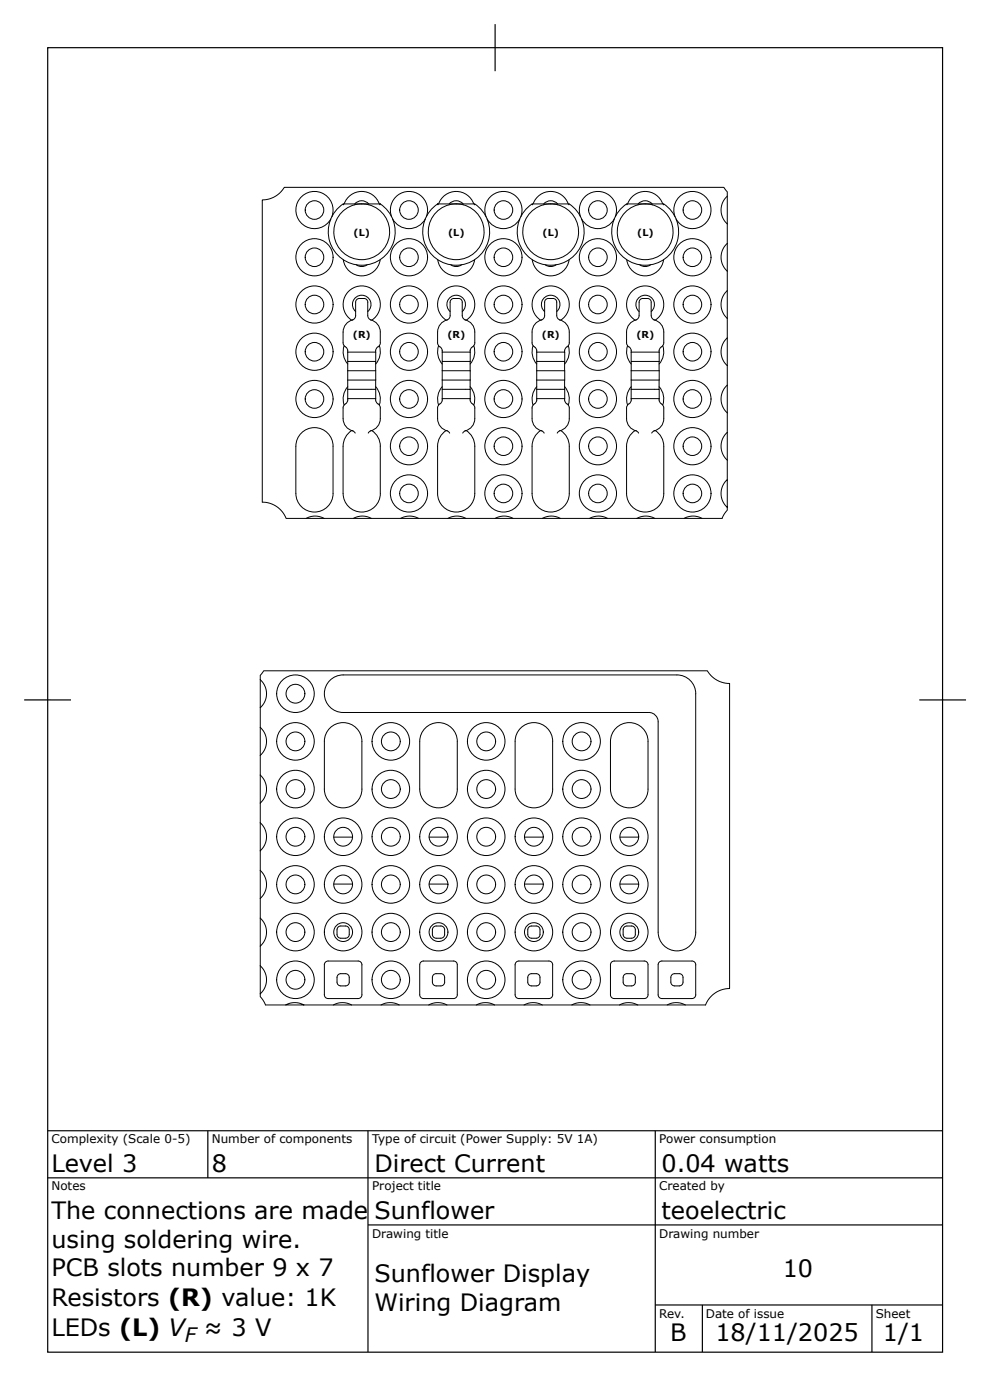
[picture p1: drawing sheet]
<svg xmlns="http://www.w3.org/2000/svg" width="210mm" height="297mm" viewBox="0 0 210 297" stroke-linecap="round" stroke-linejoin="round" font-family="sans-serif">
<g fill="none" stroke="#000" stroke-width=".25">
<path d="M10.1 10.1h190.1v277.1h-190.1zM105.1 5.1v10M5.1 148.7h10M205.1 148.7h-9.9M10.1 240.2h190.1M10.1 250.2h190.1M44.1 240.2v10M78.1 240.2v47M139.1 240.2v47M78.1 260.2h122.1M139.1 277.2h61.1M149.1 277.2v10"/>
<path d="M185.2 277.2v10"/>
</g>
<g fill="none" stroke="#000" stroke-width=".21">
<path d="M70.5 46a3.9 3.9 0 0 0-4.2-5.3 3.9 3.9 0 0 0-2.8 6.1 3.9 3.9 0 0 0 6.7-.3M72.9 43.3a7.1 7.1 0 0 0-1.4 10.6 7.1 7.1 0 0 0 10.7 0 7.1 7.1 0 0 0-1.5-10.6M72.9 55.2a3.9 3.9 0 0 0 3.9 3.4 3.9 3.9 0 0 0 3.9-3.4M72.9 43.5v-.2h7.8v.2M73.1 43.3a3.9 3.9 0 0 1 3.7-2.6 3.9 3.9 0 0 1 3.7 2.6M78 56.2a1.97 1.97 0 0 1-2.3 0M78.3 43.3a1.97 1.97 0 0 0-3 0M83.2 46a3.9 3.9 0 0 1 3.6-5.3 3.9 3.9 0 0 1 3.7 5.3M83.4 46.5a3.9 3.9 0 0 0 6.9 0M92.9 43.3a7.1 7.1 0 0 0-1.4 10.6 7.1 7.1 0 0 0 10.7 0 7.1 7.1 0 0 0-1.4-10.6M93 55.2a3.9 3.9 0 0 0 3.9 3.4 3.9 3.9 0 0 0 3.9-3.4M93 43.5l-.1-.2h7.9l-.1 .2"/>
<path d="M93.1 43.3a3.9 3.9 0 0 1 3.8-2.6 3.9 3.9 0 0 1 3.7 2.6M96.9 43.3a5.9 5.9 0 0 0-5.2 8.8 5.9 5.9 0 0 0 10.2 .3 5.9 5.9 0 0 0-4.6-9.1h-.4M98 56.2a1.97 1.97 0 0 1-2.3 0M98.4 43.3a1.97 1.97 0 0 0-3 0M103.2 46a3.9 3.9 0 0 1 3.7-5.3 3.9 3.9 0 0 1 3.7 5.3M103.4 46.5a3.9 3.9 0 0 0 7 0M113 43.3a7.1 7.1 0 0 0-1.4 10.6 7.1 7.1 0 0 0 10.7 0 7.1 7.1 0 0 0-1.4-10.6M113 55.2a3.9 3.9 0 0 0 3.9 3.4 3.9 3.9 0 0 0 4-3.4M113.1 43.5l-.1-.2h7.9l-.1 .2M113.2 43.3a3.9 3.9 0 0 1 3.7-2.6 3.9 3.9 0 0 1 3.8 2.6M116.9 43.3a5.9 5.9 0 0 0-5.2 8.8 5.9 5.9 0 0 0 10.2 .3 5.9 5.9 0 0 0-4.6-9.1h-.4M118.1 56.2a1.97 1.97 0 0 1-2.3 0"/>
<path d="M118.4 43.3a1.97 1.97 0 0 0-2.9 0M123.3 46a3.9 3.9 0 0 1 3.7-5.3 3.9 3.9 0 0 1 3.7 5.3M123.5 46.5a3.9 3.9 0 0 0 6.9 0M133.1 43.3a7.1 7.1 0 0 0-1.4 10.6 7.1 7.1 0 0 0 10.6 0 7.1 7.1 0 0 0-1.4-10.6M133.1 55.2a3.9 3.9 0 0 0 3.9 3.4 3.9 3.9 0 0 0 3.9-3.4M133.1 43.5v-.2h7.8v.2M133.3 43.3a3.9 3.9 0 0 1 3.7-2.6 3.9 3.9 0 0 1 3.7 2.6M137 43.3a5.9 5.9 0 0 0-5.2 8.8 5.9 5.9 0 0 0 10.2 .3 5.9 5.9 0 0 0-4.6-9.1h-.4M138.2 56.2a1.97 1.97 0 0 1-2.3 0M138.5 43.3a1.97 1.97 0 0 0-3 0M143.3 46a3.9 3.9 0 0 1 4.2-5.3 3.9 3.9 0 0 1 2.8 6.1 3.9 3.9 0 0 1-6.7-.3M154.4 47.6v-6.8l-.7-1h-93.3a5.4 5.4 0 0 1-4.7 2.7v64.2a5.4 5.4 0 0 1 5.1 3.4h92.5l1.1-1.7v-.6"/>
<path d="M154.4 51.7a4 4 0 0 0 0 5.9M154.4 41.7a3.9 3.9 0 0 0 0 5.9M154.4 47.6v54.3M72.9 70.5v2.6l.8 .9 .1 .5M73.1 73.4a3.9 3.9 0 0 0 .8 3.9M73.8 78.7h6M73.8 74.8h6M73.8 74.8v2h6M73.8 74.5v.3M73.8 76.8v8.2M74.7 68a3.9 3.9 0 0 1-.9-5.9 3.9 3.9 0 0 1 6 0 3.9 3.9 0 0 1-.9 5.9M75 67.9a2.64 2.64 0 0 0-2.1 2.6"/>
<path d="M75.5 67v-.3a7.5 7.5 0 0 1 .3-3.1 1.74 1.74 0 0 1 2.2 .3l.1 3.1M75.5 67a.99 .99 0 0 1-.7 1M78.1 67a.99 .99 0 0 0 .7 1M78.1 66.2a1.97 1.97 0 0 0 .1-2.9 1.97 1.97 0 0 0-2.8 0 1.97 1.97 0 0 0 .1 2.9M78.7 67.9a2.64 2.64 0 0 1 2.1 2.6l-.1 2.6-.8 .9-.1 .5M79.8 74.5v8.2M80.5 73.4a3.9 3.9 0 0 1-.7 3.9M93.1 73.4a3.9 3.9 0 0 0 .8 3.9M93.9 78.7h6M93.9 74.8h6M93.9 74.8v2h6M93.9 74.5v.3"/>
<path d="M93.9 76.8v8.2M94.7 68a3.9 3.9 0 0 1-.8-5.9 3.9 3.9 0 0 1 6 0 3.9 3.9 0 0 1-.9 5.9M95 67.9a2.66 2.66 0 0 0-2.1 2.6l.1 2.6 .8 .9 .1 .5M95.6 67v-.3a7.5 7.5 0 0 1 .2-3.1 1.74 1.74 0 0 1 2.3 .3l.1 3.1M95.6 67a.99 .99 0 0 1-.7 1M98.2 66.2a1.97 1.97 0 0 0 .1-2.9 1.97 1.97 0 0 0-2.9 0 1.97 1.97 0 0 0 .2 2.9M98.2 67a.99 .99 0 0 0 .7 1M98.7 67.9a2.64 2.64 0 0 1 2.1 2.6v2.6l-.8 .9-.2 .5M99.8 74.5v8.2M100.6 73.4a3.9 3.9 0 0 1-.8 3.9M113.2 73.4a3.9 3.9 0 0 0 .8 3.9M114 78.7h5.9v2h-5.9"/>
<path d="M114 74.8h5.9v2h-5.9zM114 74.5v.3M114 76.8v8.2M114.8 68a3.9 3.9 0 0 1-.9-5.9 3.9 3.9 0 0 1 6 0 3.9 3.9 0 0 1-.8 5.9M115.1 67.9a2.64 2.64 0 0 0-2.1 2.6v2.6l.8 .9 .2 .5M115.7 67v-.3a7.5 7.5 0 0 1 .2-3.1 1.74 1.74 0 0 1 2.3 .3v3.1M115.7 67a.99 .99 0 0 1-.8 1M118.2 66.2a1.97 1.97 0 0 0 .2-2.9 1.97 1.97 0 0 0-2.9 0 1.97 1.97 0 0 0 .2 2.9M118.2 67a.99 .99 0 0 0 .7 1M118.8 67.9a2.64 2.64 0 0 1 2.1 2.6v2.6l-.9 .9-.1 .5M119.9 74.5v.3M119.9 76.8v1.9"/>
<path d="M120.7 73.4a3.9 3.9 0 0 1-.8 3.9M133.3 73.4a3.9 3.9 0 0 0 .7 3.9M134 78.7h6v2h-6M134 74.8h6v2h-6zM134 74.5v.3M134 76.8v8.2M134.9 68a3.9 3.9 0 0 1-.9-5.9 3.9 3.9 0 0 1 6 0 3.9 3.9 0 0 1-.9 5.9M135.1 67.9a2.64 2.64 0 0 0-2 2.6v2.6l.8 .9 .1 .5M135.7 67a.99 .99 0 0 1-.7 1M135.7 67v-.3a7.5 7.5 0 0 1 .2-3.1 1.74 1.74 0 0 1 2.3 .3l.1 3.1M138.3 66.2a1.97 1.97 0 0 0 .1-2.9 1.97 1.97 0 0 0-2.8 0 1.97 1.97 0 0 0 .1 2.9M138.3 67a.99 .99 0 0 0 .7 1"/>
<path d="M138.9 67.9a2.64 2.64 0 0 1 2.1 2.6l-.1 2.6-.8 .9-.1 .5M140 74.5v.3M140 76.8v1.9M140.7 73.4a3.9 3.9 0 0 1-.7 3.9M154.4 71.8a3.9 3.9 0 0 0 0 5.9M154.4 61.7a4 4 0 0 0 0 5.9M62.8 94.8v10M62.8 94.8a3.9 3.9 0 0 1 4-4 3.9 3.9 0 0 1 3.9 4v10a3.9 3.9 0 0 1-3.9 4 3.9 3.9 0 0 1-4-4M72.9 94.8v10M72.9 88.9a2.64 2.64 0 0 0 2.1 2.6M73.8 84.7h6M73.8 80.7h6"/>
<path d="M73.8 82.7h6v2M73.8 84.9l-.1 .5-.8 1v2.5M73.9 82.1a3.9 3.9 0 0 0-.8 3.9M74.7 91.4a3.9 3.9 0 0 0-1.8 3.4M74.8 91.5l.6 .5M78.8 91.5l-.6 .5M78.9 91.4a3.9 3.9 0 0 1 1.9 3.4v10a3.9 3.9 0 0 1-4 4 3.9 3.9 0 0 1-3.9-4M79.8 84.9l.1 .5 .8 1a7.9 7.9 0 0 1-.2 3.7 2.64 2.64 0 0 1-1.8 1.4M79.8 84.7v.3M79.8 82.1a3.9 3.9 0 0 1 .7 3.9M93.9 84.7h6M93.9 80.7h6"/>
<path d="M93.9 82.7h6v2M93.9 82.1a3.9 3.9 0 0 0-.8 3.9M93.9 84.9l-.1 .5-.8 1a7.9 7.9 0 0 0 .2 3.7 2.64 2.64 0 0 0 1.8 1.4M94.7 91.4a3.9 3.9 0 0 0-1.8 3.4v10a3.9 3.9 0 0 0 4 4 3.9 3.9 0 0 0 3.9-4v-10a3.9 3.9 0 0 0-1.8-3.4M94.9 91.5l.6 .5M98.9 91.5l-.6 .5M99.8 82.1a3.9 3.9 0 0 1 .8 3.9M99.8 84.9l.2 .5 .8 1a7.9 7.9 0 0 1-.3 3.7 2.64 2.64 0 0 1-1.8 1.4M99.8 84.7v.3M114 82.7h5.9v2h-5.9M114 82.1a3.9 3.9 0 0 0-.8 3.9M114 84.9l-.2 .5-.8 1a7.8 7.8 0 0 0 .3 3.7 2.64 2.64 0 0 0 1.8 1.4"/>
<path d="M114.8 91.4a3.9 3.9 0 0 0-1.8 3.4v10a3.9 3.9 0 0 0 3.9 4 3.9 3.9 0 0 0 4-4v-10a3.9 3.9 0 0 0-1.8-3.4M114.9 91.5l.7 .5M118.9 91.5l-.6 .5M119.9 80.7v2M119.9 84.7v.3M119.9 82.1a3.9 3.9 0 0 1 .8 3.9M119.9 84.9l.1 .5 .9 1a7.8 7.8 0 0 1-.3 3.7 2.64 2.64 0 0 1-1.8 1.4M134 82.7h6v2h-6M134 82.1a3.9 3.9 0 0 0-.7 3.9M134 84.9l-.1 .5-.8 1a7.8 7.8 0 0 0 .2 3.7 2.64 2.64 0 0 0 1.8 1.4M134.9 91.4a3.9 3.9 0 0 0-1.8 3.4v10a3.9 3.9 0 0 0 3.9 4 3.9 3.9 0 0 0 4-4v-10a3.9 3.9 0 0 0-1.9-3.4M135 91.5l.6 .5"/>
<path d="M139 91.5l-.6 .5M140 80.7v2M140 84.7v.3M140 82.1a3.9 3.9 0 0 1 .7 3.9M140 84.9l.1 .5 .8 1a7.8 7.8 0 0 1-.2 3.7 2.64 2.64 0 0 1-1.8 1.4M154.4 91.8a3.9 3.9 0 0 0 0 5.9M154.4 81.8a3.9 3.9 0 0 0 0 5.9M65 110.1a3.9 3.9 0 0 1 3.8 0M75 110.1a3.9 3.9 0 0 1 3.9 0M85.1 110.1a3.9 3.9 0 0 1 3.8 0M95.1 110.1a3.9 3.9 0 0 1 3.8 0M105.1 110.1a3.9 3.9 0 0 1 3.9 0"/>
<path d="M115.2 110.1a3.9 3.9 0 0 1 3.8 0M125.2 110.1a3.9 3.9 0 0 1 3.8 0M135.2 110.1a3.9 3.9 0 0 1 3.9 0M145.3 110.1a3.9 3.9 0 0 1 3.8 0M154.2 102.1l.2-.2v5.9a3.9 3.9 0 0 1-.2-5.7zM55.3 144.4v-1l.7-.9h94.2a5.5 5.5 0 0 0 4.7 2.7v64.8a5.5 5.5 0 0 0-5.1 3.4h-89.1a4 4 0 0 1 3.8 0M55.3 154.5a4 4 0 0 1 0 5.9M55.3 144.4a4 4 0 0 1 0 5.9M55.3 144.4v66.7M70 154.6a4 4 0 0 1 4.4-.8 4 4 0 0 1 2.5 3.7v10.1a4 4 0 0 1-4 4 4 4 0 0 1-4-4v-10.1a4 4 0 0 1 1.1-2.9zM90.3 154.6a4 4 0 0 1 4.3-.8 4 4 0 0 1 2.5 3.7v10.1a4 4 0 0 1-4 4 4 4 0 0 1-4-4v-10.1a4 4 0 0 1 1.2-2.9zM110.6 154.6a4 4 0 0 1 4.3-.8 4 4 0 0 1 2.5 3.7v10.1a4 4 0 0 1-4 4 4 4 0 0 1-4-4v-10.1a4 4 0 0 1 1.2-2.9z"/>
<path d="M130.8 154.6a4 4 0 0 1 4.4-.8 4 4 0 0 1 2.4 3.7v10.1a4 4 0 0 1-4 4 4 4 0 0 1-4-4v-10.1a4 4 0 0 1 1.2-2.9zM137.8 151.3a2 2 0 0 1 2 2v44.7a4 4 0 0 0 4 4 4 4 0 0 0 3.9-4v-50.7a4 4 0 0 0-3.9-3.9h-70.9a4 4 0 0 0-4 3.9 4 4 0 0 0 4 4h64.9M55.3 174.7a4 4 0 0 1 0 6M55.3 164.6a4 4 0 0 1 0 6M70.9 177.8h4M91.1 177.8h4M111.4 177.8h4M131.6 177.8h4M55.3 195a4 4 0 0 1 0 6M55.3 184.9a4 4 0 0 1 0 5.9M70.9 187.8h4M71.8 196.9a1.73 1.73 0 0 1 2.3 .3 1.77 1.77 0 0 1-.4 2 1.77 1.77 0 0 1-2.1-.4 2.21 2.21 0 0 1 .2-1.9z"/>
<path d="M91.1 187.8h4M93.6 196.7h-1a.8 .8 0 0 0-.8 .8v1a.8 .8 0 0 0 .8 .8h1M93.6 196.7a.8 .8 0 0 1 .8 .8M94.4 197.5v1M94.4 198.5a.8 .8 0 0 1-.8 .8M111.4 187.8h4M112.3 196.9a1.73 1.73 0 0 1 2.3 .3 1.77 1.77 0 0 1-.4 2 1.77 1.77 0 0 1-2.1-.4 2.21 2.21 0 0 1 .2-1.9zM131.6 187.8h4M132.6 196.9a1.72 1.72 0 0 1 2.3 .3 1.77 1.77 0 0 1-.5 2 1.76 1.76 0 0 1-2-.4 2.21 2.21 0 0 1 .2-1.9zM55.3 211.1v.6l1.1 1.7h4.3M55.3 205.1a4 4 0 0 1 0 6M69.7 204.1h6.4a.79 .79 0 0 1 .7 .8l.1 6.4a.8 .8 0 0 1-.8 .8h-6.4"/>
<path d="M69.7 204.1a.8 .8 0 0 0-.8 .8v6.4a.8 .8 0 0 0 .8 .8M70.8 213.4a4 4 0 0 1 3.9 0M71.6 207.6v1a.8 .8 0 0 0 .8 .8h1a.8 .8 0 0 0 .8-.8v-1M72.4 206.8h1M72.4 206.8a.8 .8 0 0 0-.8 .8M73.4 206.8a.8 .8 0 0 1 .8 .8M80.9 213.4a4 4 0 0 1 3.9 0M89.4 204.3l.5-.2h6.4a.79 .79 0 0 1 .8 .8v6.4a.8 .8 0 0 1-.8 .8h-6.4a.8 .8 0 0 1-.8-.8v-6.4zM91 213.4a4 4 0 0 1 3.9 0M91.8 207.6v1a.8 .8 0 0 0 .8 .8h1M92.6 206.8h1M92.6 206.8a.8 .8 0 0 0-.8 .8"/>
<path d="M93.6 206.8a.8 .8 0 0 1 .8 .8M94.4 207.6v1M94.4 208.6a.8 .8 0 0 1-.8 .8M101.2 213.4a4 4 0 0 1 3.8 0M110.2 204.1h6.4a.79 .79 0 0 1 .8 .8v6.4a.8 .8 0 0 1-.8 .8h-6.4M110.2 204.1a.8 .8 0 0 0-.8 .8v6.4a.8 .8 0 0 0 .8 .8M111.3 213.4a4 4 0 0 1 3.9 0M112.1 207.6v1a.8 .8 0 0 0 .8 .8h1a.8 .8 0 0 0 .8-.8v-1M112.9 206.8h1M112.9 206.8a.8 .8 0 0 0-.8 .8M113.9 206.8a.8 .8 0 0 1 .8 .8M121.4 213.4a4 4 0 0 1 3.9 0"/>
<path d="M129.9 204.3l.5-.2h6.4a.79 .79 0 0 1 .8 .8v6.4a.8 .8 0 0 1-.8 .8h-6.4a.8 .8 0 0 1-.8-.8v-6.4zM131.5 213.4a4 4 0 0 1 3.9 0M132.3 207.6v1a.8 .8 0 0 0 .8 .8h1a.8 .8 0 0 0 .8-.8v-1M133.1 206.8h1M133.1 206.8a.8 .8 0 0 0-.8 .8M134.1 206.8a.8 .8 0 0 1 .8 .8M140 204.3l.6-.2h6.3a.79 .79 0 0 1 .8 .8v6.4a.8 .8 0 0 1-.8 .8h-6.3a.8 .8 0 0 1-.8-.8v-6.4zM141.7 213.4a4 4 0 0 1 3.8 0M142.5 207.6v1a.8 .8 0 0 0 .8 .8h.9a.8 .8 0 0 0 .8-.8v-1M143.2 206.8h1M143.3 206.8a.8 .8 0 0 0-.8 .8M144.2 206.8a.8 .8 0 0 1 .8 .8"/>
<circle cx="66.8" cy="54.6" r="4"/>
<circle cx="66.8" cy="44.6" r="1.97"/>
<circle cx="66.8" cy="54.6" r="1.97"/>
<circle cx="76.8" cy="49.2" r="5.9"/>
<circle cx="86.8" cy="54.6" r="4"/>
<circle cx="86.8" cy="54.6" r="1.97"/>
<circle cx="86.8" cy="44.6" r="1.97"/>
<circle cx="106.9" cy="54.6" r="4"/>
<circle cx="106.9" cy="54.6" r="1.97"/>
<circle cx="106.9" cy="44.6" r="1.97"/>
<circle cx="127" cy="54.6" r="4"/>
<circle cx="127" cy="44.6" r="1.97"/>
<circle cx="127" cy="54.6" r="1.97"/>
<circle cx="147" cy="54.6" r="4"/>
<circle cx="147" cy="44.6" r="1.97"/>
<circle cx="147" cy="54.6" r="1.97"/>
<circle cx="66.8" cy="64.7" r="4"/>
<circle cx="66.8" cy="74.7" r="4"/>
<circle cx="66.8" cy="74.7" r="1.97"/>
<circle cx="66.8" cy="64.7" r="1.97"/>
<circle cx="86.8" cy="74.7" r="4"/>
<circle cx="86.8" cy="64.7" r="4"/>
<circle cx="86.8" cy="64.7" r="1.97"/>
<circle cx="86.8" cy="74.7" r="1.97"/>
<circle cx="106.9" cy="74.7" r="4"/>
<circle cx="106.9" cy="64.7" r="4"/>
<circle cx="106.9" cy="74.7" r="1.97"/>
<circle cx="106.9" cy="64.7" r="1.97"/>
<circle cx="127" cy="74.7" r="4"/>
<circle cx="127" cy="64.7" r="4"/>
<circle cx="127" cy="74.7" r="1.97"/>
<circle cx="127" cy="64.7" r="1.97"/>
<circle cx="147" cy="74.7" r="4"/>
<circle cx="147" cy="64.7" r="4"/>
<circle cx="147" cy="64.7" r="1.97"/>
<circle cx="147" cy="74.7" r="1.97"/>
<circle cx="66.8" cy="84.7" r="4"/>
<circle cx="66.8" cy="84.7" r="1.97"/>
<circle cx="86.8" cy="84.7" r="4"/>
<circle cx="86.8" cy="94.8" r="4"/>
<circle cx="86.8" cy="94.8" r="1.97"/>
<circle cx="86.8" cy="84.7" r="1.97"/>
<circle cx="106.9" cy="84.7" r="4"/>
<circle cx="106.9" cy="94.8" r="4"/>
<circle cx="106.9" cy="94.8" r="1.97"/>
<circle cx="106.9" cy="84.7" r="1.97"/>
<circle cx="127" cy="84.7" r="4"/>
<circle cx="127" cy="94.8" r="4"/>
<circle cx="127" cy="94.8" r="1.97"/>
<circle cx="127" cy="84.7" r="1.97"/>
<circle cx="147" cy="84.7" r="4"/>
<circle cx="147" cy="94.8" r="4"/>
<circle cx="147" cy="94.8" r="1.97"/>
<circle cx="147" cy="84.7" r="1.97"/>
<circle cx="86.8" cy="104.8" r="4"/>
<circle cx="86.8" cy="104.8" r="1.97"/>
<circle cx="106.9" cy="104.8" r="4"/>
<circle cx="106.9" cy="104.8" r="1.97"/>
<circle cx="127" cy="104.8" r="4"/>
<circle cx="127" cy="104.8" r="1.97"/>
<circle cx="147" cy="104.8" r="4"/>
<circle cx="147" cy="104.8" r="1.97"/>
<circle cx="62.7" cy="147.3" r="2"/>
<circle cx="62.7" cy="157.5" r="2"/>
<circle cx="62.7" cy="157.5" r="4"/>
<circle cx="62.7" cy="147.3" r="4"/>
<circle cx="83" cy="157.5" r="2"/>
<circle cx="83" cy="157.5" r="4"/>
<circle cx="103.2" cy="157.5" r="2"/>
<circle cx="103.2" cy="157.5" r="4"/>
<circle cx="123.5" cy="157.5" r="2"/>
<circle cx="123.5" cy="157.5" r="4"/>
<circle cx="62.7" cy="167.6" r="2"/>
<circle cx="62.7" cy="177.7" r="2"/>
<circle cx="62.7" cy="167.6" r="4"/>
<circle cx="62.7" cy="177.7" r="4"/>
<circle cx="72.9" cy="177.7" r="2"/>
<circle cx="72.9" cy="177.7" r="4"/>
<circle cx="83" cy="177.7" r="2"/>
<circle cx="83" cy="167.6" r="2"/>
<circle cx="83" cy="167.6" r="4"/>
<circle cx="83" cy="177.7" r="4"/>
<circle cx="93.1" cy="177.7" r="2"/>
<circle cx="93.1" cy="177.7" r="4"/>
<circle cx="103.2" cy="177.7" r="2"/>
<circle cx="103.2" cy="167.6" r="2"/>
<circle cx="103.2" cy="177.7" r="4"/>
<circle cx="103.2" cy="167.6" r="4"/>
<circle cx="113.4" cy="177.7" r="2"/>
<circle cx="113.4" cy="177.7" r="4"/>
<circle cx="123.5" cy="177.7" r="2"/>
<circle cx="123.5" cy="167.6" r="2"/>
<circle cx="123.5" cy="167.6" r="4"/>
<circle cx="123.5" cy="177.7" r="4"/>
<circle cx="133.6" cy="177.7" r="2"/>
<circle cx="133.6" cy="177.7" r="4"/>
<circle cx="62.7" cy="187.8" r="2"/>
<circle cx="62.7" cy="198" r="2"/>
<circle cx="62.7" cy="198" r="4"/>
<circle cx="62.7" cy="187.8" r="4"/>
<circle cx="72.9" cy="187.8" r="2"/>
<circle cx="72.9" cy="198" r="2"/>
<circle cx="72.9" cy="198" r="4"/>
<circle cx="72.9" cy="187.8" r="4"/>
<circle cx="83" cy="187.8" r="2"/>
<circle cx="83" cy="198" r="2"/>
<circle cx="83" cy="187.8" r="4"/>
<circle cx="83" cy="198" r="4"/>
<circle cx="93.1" cy="187.8" r="2"/>
<circle cx="93.1" cy="198" r="2"/>
<circle cx="93.1" cy="198" r="4"/>
<circle cx="93.1" cy="187.8" r="4"/>
<circle cx="103.2" cy="187.8" r="2"/>
<circle cx="103.2" cy="198" r="2"/>
<circle cx="103.2" cy="187.8" r="4"/>
<circle cx="103.2" cy="198" r="4"/>
<circle cx="113.4" cy="187.8" r="2"/>
<circle cx="113.4" cy="198" r="2"/>
<circle cx="113.4" cy="187.8" r="4"/>
<circle cx="113.4" cy="198" r="4"/>
<circle cx="123.5" cy="187.8" r="2"/>
<circle cx="123.5" cy="198" r="2"/>
<circle cx="123.5" cy="187.8" r="4"/>
<circle cx="123.5" cy="198" r="4"/>
<circle cx="133.6" cy="187.8" r="2"/>
<circle cx="133.6" cy="198" r="2"/>
<circle cx="133.6" cy="187.8" r="4"/>
<circle cx="133.6" cy="198" r="4"/>
<circle cx="62.7" cy="208.1" r="2"/>
<circle cx="62.7" cy="208.1" r="4"/>
<circle cx="83" cy="208.1" r="2"/>
<circle cx="83" cy="208.1" r="4"/>
<circle cx="103.2" cy="208.1" r="2"/>
<circle cx="103.2" cy="208.1" r="4"/>
<circle cx="123.5" cy="208.1" r="2"/>
<circle cx="123.5" cy="208.1" r="4"/>
</g>
<g font-size="5.1">
<text x="10.9" y="249">Level 3</text>
<text x="45" y="249">8</text>
<text x="79.5" y="249">Direct Current</text>
<text x="140.5" y="249">0.04 watts</text>
<text x="10.9" y="258.9">The connections are made</text>
<text x="79.5" y="258.9">Sunflower</text>
<text x="140.5" y="258.9">teoelectric</text>
<text x="10.9" y="265">using soldering wire.</text>
<text x="10.9" y="271.1">PCB slots number 9 x 7</text>
<text x="79.5" y="272.3">Sunflower Display</text>
<text x="166.2" y="271.3">10</text>
<text x="10.9" y="277.4">Resistors (R) value: 1K</text>
<text x="79.5" y="278.4">Wiring Diagram</text>
<text x="10.9" y="283.8">LEDs (L) V ≈ 3 V</text>
<text x="142.3" y="284.8">B</text>
<text x="151.9" y="284.8">18/11/2025</text>
<text x="187.5" y="284.8">1/1</text>
</g>
<text font-size="4.2" x="39.3" y="285">F</text>
<g font-size="2.5">
<text x="10.9" y="242.9">Complexity (Scale 0-5)</text>
<text x="45" y="242.9">Number of components</text>
<text x="79" y="242.9">Type of circuit (Power Supply: 5V 1A)</text>
<text x="140" y="242.9">Power consumption</text>
<text x="10.9" y="252.8">Notes</text>
<text x="79" y="252.8">Project title</text>
<text x="140" y="252.8">Created by</text>
<text x="79" y="262.9">Drawing title</text>
<text x="140" y="262.9">Drawing number</text>
<text x="140" y="280">Rev.</text>
<text x="149.9" y="280">Date of issue</text>
<text x="186" y="280">Sheet</text>
</g>
<g font-size="2">
<text x="75.1" y="50">(L)</text>
<text x="95.2" y="50">(L)</text>
<text x="115.2" y="50">(L)</text>
<text x="135.3" y="50">(L)</text>
<text x="74.9" y="71.9">(R)</text>
<text x="95" y="71.9">(R)</text>
<text x="115.1" y="71.9">(R)</text>
<text x="135.2" y="71.9">(R)</text>
</g>
</svg>
